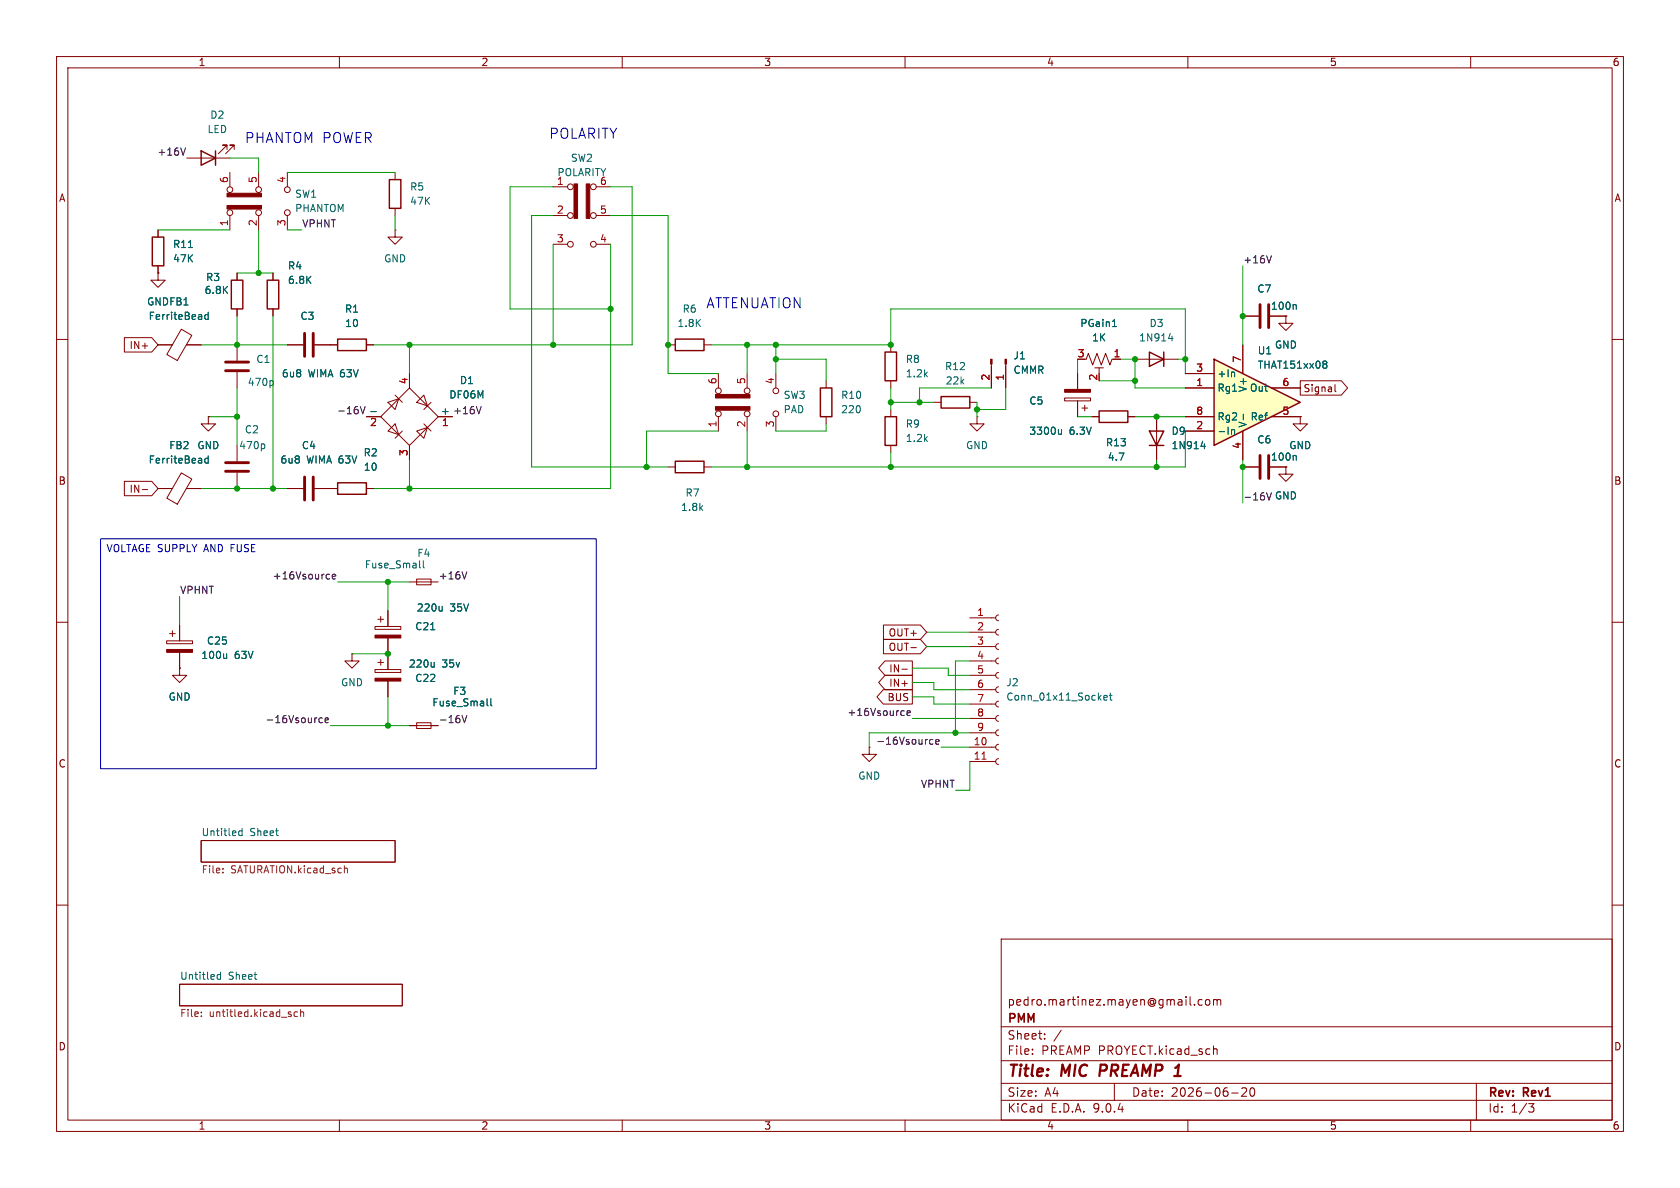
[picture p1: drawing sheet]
<svg xmlns="http://www.w3.org/2000/svg" width="297mm" height="210mm" viewBox="0 0 297 210" stroke-linecap="round" stroke-linejoin="round" font-family="sans-serif">
<g fill="none" stroke="#840000" stroke-width=".18">
<path d="M10 10h277v190h-277zM12 12h273v186h-273zM60 10v2M110 10v2M160 10v2M210 10v2M260 10v2M33 27.9h7.6M40.1 26.4v-.7h-.7h.7l-1.5 1.5M40.6 30.5v2.5M40.6 38.1v2.5M41.4 26.4v-.7h-.8h.8l-1.5 1.5"/>
<path d="M45.7 30.5v2.5M45.7 38.1v2.5M50.8 30.5v2.5M50.8 38.1v2.5M69.8 30.5v1.3M69.8 36.8v1.3M97.8 33h2.5M97.8 38.1h2.5M105.4 33h2.5M105.4 38.1h2.5M27.9 48.3v1.2h1.3l-1.3 1.3-1.2-1.3h1.2M27.9 48.3h.1"/>
<path d="M27.9 40.6v1.3M27.9 47v1.3M32.1 58.2l1.8 1.1-2.6 4.4-1.8-1zM41.9 48.3v1.2M41.9 54.6v1.3M48.3 48.3v1.2M48.3 54.6v1.3M69.8 40.6v1.3h1.3l-1.3 1.3-1.2-1.3h1.2M69.8 40.6h.1M97.8 43.2h2.5M105.4 43.2h2.5M10 60h2"/>
<path d="M27.9 61h2.6M33 61h2.6M36.8 73.7v1.2h1.3l-1.3 1.3-1.2-1.3h1.2M36.8 73.7h.1M41.9 61v2.8M41.9 65.8v2.8M41.9 78.7v2.8M50.8 61h2.8M55.6 61h4.1M64.8 61h1.2M64.8 73.7h2.5M68.6 71.1l1.9-.6-.7 1.9z"/>
<path d="M68.6 76.2l1.2-1.3 .7 1.9zM69.8 69.9l1.3 1.2M71.1 76.2l-1.3 1.3M72.4 68.6l5.1 5.1-5.1 5-5.1-5zM72.4 66v2.6M72.4 78.7v2.6M73.7 71.1l1.2-1.2 .7 1.9zM73.7 76.2l1.9-.6-.7 1.9zM74.9 74.9l1.3 1.3M76.2 71.1l-1.3 1.3M118.1 61h1.3M124.5 61h1.2"/>
<path d="M127 66v2.6M127 73.7v2.5M132.1 66v2.6M132.1 73.7v2.5M137.2 66v2.6M137.2 73.7v2.5M146 67.3v1.3M146 73.7v1.2M157.5 61v1.2M157.5 67.3v1.3M157.5 72.4v1.3M157.5 78.7v1.3"/>
<path d="M165.1 71.1h1.3M171.4 71.1h1.3M172.7 73.7v1.2h1.3l-1.3 1.3-1.3-1.3h1.3M172.7 73.7h.1M175.3 64.4v4.2M177.8 64.4v4.2M188.2 70.4h4.6v.5h-4.6zM190.5 66v2.8M190.5 70.9v2.8M191.3 72.1h1M191.8 63.5h.2l.4-1 .8 2 .7-2 .8 2 .8-2 .7 2 .4-1M191.8 71.6v1"/>
<path d="M193 73.7h1.3M193.5 65h1.6M194.3 65v1M196.8 63.5h1.3M199.4 73.7h1.3M285 60h2M27.9 86.4h2.6M32.1 83.6l1.8 1.1-2.6 4.4-1.8-1zM33 86.4h2.6M41.9 83.6v2.8M58.4 86.4h1.3M64.8 86.4h1.2"/>
<path d="M118.1 82.6h1.3M124.5 82.6h1.2M10 110h2M29.5 113.3h4.5v.5h-4.5zM30 112h1M30.5 111.5v1M31.7 118.1v1.3h1.3l-1.3 1.3-1.2-1.3h1.2M31.7 118.1h.1M31.7 110.5v2.8M31.7 115.3v2.8M62.2 115.6v1.2h1.3l-1.3 1.3-1.2-1.3h1.2M62.2 115.6h.1"/>
<path d="M66.3 118.4h4.6v.5h-4.6zM66.3 110.7h4.6v.6h-4.6zM66.8 117.1h1M66.8 109.5h1M67.3 109v1M67.3 116.6v1M68.6 108v2.7M68.6 112.8v5.6M72.4 102.9h5.1M73.7 102.4h2.5v1h-2.5zM171.4 109.2h4.6M171.4 111.8h4.6"/>
<path d="M171.4 114.3h4.6M171.4 116.8h4.6M171.4 119.4h4.6M176.5 108.7l-.3 .2-.2 .3 .2 .4 .3 .1M176.5 111.3l-.3 .1-.2 .4 .2 .3 .3 .2M176.5 113.8l-.3 .1-.2 .4 .2 .4 .3 .1M176.5 116.3l-.3 .2-.2 .3 .2 .4 .3 .1M176.5 118.9l-.3 .1-.2 .4 .2 .3 .3 .2M285 110h2M68.6 120.4v2.8M72.4 128.3h5.1M73.7 127.8h2.5v1h-2.5z"/>
<path d="M153.7 132.1v1.3h1.2l-1.2 1.2-1.3-1.2h1.3M153.7 132.1h.1M171.4 121.9h4.6M171.4 124.5h4.6M171.4 127h4.6M171.4 129.5h4.6M171.4 132.1h4.6M171.4 134.6h4.6M176.5 121.4l-.3 .2-.2 .3 .2 .4 .3 .1M176.5 124l-.3 .1-.2 .4 .2 .3 .3 .2M176.5 126.5l-.3 .1-.2 .4 .2 .4 .3 .1M176.5 129l-.3 .2-.2 .3 .2 .4 .3 .1"/>
<path d="M176.5 131.6l-.3 .1-.2 .4 .2 .3 .3 .2M176.5 134.1l-.3 .2-.2 .3 .2 .4 .3 .1M35.6 148.6h34.2v3.8h-34.2zM10 160h2M31.7 174h39.4v3.8h-39.4zM177 166h108v32h-108zM211.2 177.6v.1M212.5 176.8l-.4-.1-.3 .3v.4l.2 .2h.5M213.2 176.8l.2-.1 .4 .1 .1 .6-.2 .2-.3 .1-.2-.1zM214.5 176.8l.5-.1 .2 .2M214.5 176.7v1M215.2 176.9v.8"/>
<path d="M215.2 176.9l.2-.2 .3 .1 .1 .9M285 160h2M60 198v2M110 198v2M160 198v2M177 194.5h108M177 191.5h108M177 187.5h108M177 181.5h108M182.5 186.3v.1M182.5 185.5v.1M184.7 183.6v.1"/>
<path d="M184.7 182.8v.1M187.6 182.1l-1.3 2M197 191.5v3M210 198v2M214.7 185.4h.3l.2 .2v.8M217.7 193.2h1.2M219.5 192.4l.6-.1 .2 .1 .1 .3-.9 1.1h.9M221.1 192.4l.2-.1a.81 .81 0 0 1 .6 .6 .81 .81 0 0 1-.3 .8l-.1 .1a.81 .81 0 0 1-.4-1.4zM260 198v2M261 191.5v6.5M270.2 195.1h1l-.5 .6 .4 .1 .1 .5-.3 .3h-.4"/>
<circle cx="40.6" cy="37.6" r=".51"/>
<circle cx="40.6" cy="33.5" r=".51"/>
<circle cx="45.7" cy="37.6" r=".51"/>
<circle cx="45.7" cy="33.5" r=".51"/>
<circle cx="50.8" cy="37.6" r=".51"/>
<circle cx="50.8" cy="33.5" r=".51"/>
<circle cx="100.8" cy="38.1" r=".51"/>
<circle cx="100.8" cy="33" r=".51"/>
<circle cx="104.9" cy="38.1" r=".51"/>
<circle cx="104.9" cy="33" r=".51"/>
<circle cx="100.8" cy="43.2" r=".51"/>
<circle cx="104.9" cy="43.2" r=".51"/>
<circle cx="127" cy="73.2" r=".51"/>
<circle cx="127" cy="69.1" r=".51"/>
<circle cx="132.1" cy="73.2" r=".51"/>
<circle cx="132.1" cy="69.1" r=".51"/>
<circle cx="137.2" cy="69.1" r=".51"/>
<circle cx="137.2" cy="73.2" r=".51"/>
</g>
<path d="M194.6 188.2l-.3 2M207.6 190.2h1.1M208.2 188.5l.2-.3-.2 2" fill="none" stroke="#840000" stroke-width=".4"/>
<g fill="none" stroke="#006464" stroke-width=".18">
<path d="M33.3 43.8h.7M36.8 55.2v1.3M36.8 55.7l-.4-.1-.2 .3 .1 .5h.5M196.7 57.7h.7M46.6 78.5l.2 .2v.4l-.2 .2M48.1 67.3l.2 .2v.4l-.2 .2M65.6 72.8h.9M187.7 75.9v.9M187.7 76.7l-.2 .1-.3-.1M36.8 80.6v1.3M36.8 81.1l-.4-.1-.2 .3 .1 .5h.5M74.8 99.1v1.1l.2 .2"/>
<path d="M40.1 115.6v.8M40.1 116.3l-.2 .1M74.2 100.2l.2 .2M76.1 111.3h.8M76.8 117.1v.8M76.8 117.8l-.2 .1M78.2 107.2v.8M78.2 107.9l-.2 .1M86.1 124.6l.2 .2M86.8 123.5v1.1l.2 .2M195.1 123.3l.7-.1-.1-.2-.4-.1-.2 .2 .1 .6h.5M196.1 122.9h.5"/>
<path d="M196.3 122.5v1.1l.3 .2M42.8 146.4v1.3M42.8 146.9h-.4l-.2 .2 .1 .6h.5M39 171.8v1.3M39 172.3h-.4l-.2 .2 .1 .6h.5"/>
</g>
<path d="M39.4 154.2v.1M39.4 153.5v.1M60.9 153.5h.5v.8M35.6 179.6v.1M35.6 178.9v.1M52.6 178.9h-.4l-.2 .2 .1 .5h.5M53.1 179l.2-.1h.3l.1 .8M53.1 178.4v1.3" fill="none" stroke="#725600" stroke-width=".18"/>
<g fill="none" stroke="#840000" stroke-width=".25">
<path d="M35.6 26.7l2.5 1.2-2.5 1.3zM38.1 26.7v2.5M68.8 31.8h2.1v5h-2.1zM26.9 41.9h2.1v5.1h-2.1zM40.9 49.5h2v5.1h-2zM47.2 49.5h2.1v5.1h-2.1zM59.7 59.9h5.1v2.1h-5.1zM119.4 59.9h5.1v2.1h-5.1zM145 68.6h2.1v5.1h-2.1zM156.5 73.7h2v5h-2zM156.5 62.2h2v5.1h-2zM166.4 70.1h5v2h-5z"/>
<path d="M194.3 72.6h5.1v2.1h-5.1zM59.7 85.3h5.1v2.1h-5.1zM119.4 81.5h5.1v2.1h-5.1z"/>
</g>
<path d="M53.8 58.9v4.1M55.4 58.9v4.1M39.9 64h4M39.9 65.5h4M39.9 81.8h4M39.9 83.3h4" fill="none" stroke="#840000" stroke-width=".51"/>
<g fill="#840000" stroke="#840000" stroke-width=".18">
<path d="M66.3 119.9h4.6v.5h-4.6z"/>
<path d="M126.5 71.9h6.1v.6h-6.1z"/>
<path d="M126.5 69.7h6.1v.7h-6.1z"/>
<path d="M188.2 68.8h4.6v.5h-4.6z"/>
<path d="M29.5 114.8h4.5v.5h-4.5z"/>
<path d="M101.5 32.5h.6v6.1h-.6z"/>
<path d="M103.6 32.5h.7v6.1h-.7z"/>
<path d="M177.7 63.5h.2v.9h-.2z"/>
<path d="M175.1 63.5h.3v.9h-.3z"/>
<path d="M66.3 112.3h4.6v.5h-4.6z"/>
<path d="M40.1 36.3h6.1v.7h-6.1z"/>
<path d="M40.1 34.2h6.1v.6h-6.1z"/>
</g>
<path d="M173.6 134.2h.7" fill="none" stroke="#a90000" stroke-width=".18"/>
<path d="M214.6 63.5l15.3 7.6-15.3 7.6z" fill="#ffffc2"/>
<path d="M203.2 62.2l2.5 1.3-2.5 1.3zM203.2 76.2h2.5l-1.2 2.5zM203.2 78.7h2.5M205.7 62.2v2.6M214.6 63.5l15.3 7.6-15.3 7.6z" fill="none" stroke="#840000" stroke-width=".25"/>
<g fill="none" stroke="#840000" stroke-width=".18">
<path d="M22 59.7h4.8l1.1 1.3-1.1 1.2h-4.8zM27.9 48.3h.1M27.9 40.6v1.3M27.9 47v1.3M41.9 48.3v1.2M41.9 54.6v1.3M48.3 48.3v1.2M48.3 54.6v1.3M219.7 55.9h2.8M224.5 55.9h2.8M227.3 55.9v1.3h1.3l-1.3 1.2-1.2-1.2h1.2M227.3 55.9h.1"/>
<path d="M27.9 61h2.6M33 61h2.6M36.8 73.7h.1M50.8 61h2.8M55.6 61h4.1M64.8 73.7h2.5M64.8 61h1.2M72.4 66v2.6M72.4 78.7v2.6M175.3 64.8v3.8M177.8 64.8v3.8M190.5 66v2.8"/>
<path d="M190.5 70.9v2.8M193 73.7h1.3M196.8 63.5h1.3M199.4 73.7h1.3M200.7 63.5h7.6M204.5 73.7v7.6M209.5 66h5.1M209.5 68.6h5.1M209.5 73.7h5.1M209.5 76.2h5.1M219.7 61v5M219.7 76.2v5.1"/>
<path d="M224.8 68.6h5.1M224.8 73.7h5.1M229.9 73.7v1.2h1.2l-1.2 1.3-1.3-1.3h1.3M229.9 73.7h.1M229.9 67.3h7.2l1.1 1.3-1.1 1.3h-7.2zM236 68v1.1l.2 .2M22 85.1h4.8l1.1 1.3-1.1 1.2h-4.8zM25.1 86.5h1M27.9 86.4h2.6M33 86.4h2.6M50.8 86.4h2.8M55.6 86.4h4.1"/>
<path d="M64.8 86.4h1.2M219.7 82.6h2.8M224.5 82.6h2.8M227.3 82.6v1.2h1.3l-1.3 1.3-1.2-1.3h1.2M227.3 82.6h.1M31.7 118.1h.1M31.7 110.5v2.8M31.7 115.3v2.8M68.6 108v2.7M68.6 112.8v5.6M156.2 113h6.5l1.1 1.3-1.1 1.3h-6.5zM156.2 110.5h6.5l1.1 1.3-1.1 1.2h-6.5z"/>
<path d="M156.4 119.4h4.9v2.5h-4.9l-1.1-1.2zM156.4 116.8h4.9v2.6h-4.9l-1.1-1.3zM159.4 118.3h1M161 114.5h1M68.6 120.4v2.8M72.4 128.3h1.3M76.2 128.3h1.3M156.1 121.9h5.2v2.6h-5.2l-1.1-1.3z"/>
</g>
<g fill="none" stroke="#006464" stroke-width=".18">
<path d="M33.3 43.8h.7M36.8 55.2v1.3M36.8 55.7l-.4-.1-.2 .3 .1 .5h.5M196.7 57.7h.7M206.6 59.8h.8M207.2 59.4v.9M229 53.8l.2 .2v.7M65.6 72.8h.9M187.7 75.9v.9M187.7 76.7l-.2 .1-.3-.1M212.3 78.9h.8M212.9 78.5v.8"/>
<path d="M217.7 76.1l.2-.2 .3 .1 .1 .8M217.7 75.9v.9M218.1 65.8l.2 .2v.6M219.8 73.2v1M234.1 63.8h.2l.3 .3-.3 .3M234.1 64.4h.2M234.3 64.4l.3 .2v.3l-.1 .1-.4 .1M36.8 80.6v1.3M36.8 81.1l-.4-.1-.2 .3 .1 .5h.5M229 80.5l.2 .2v.7M40.1 115.6v.8M40.1 116.3l-.2 .1"/>
<path d="M76.1 111.3h.8M76.8 117.1v.8M76.8 117.8l-.2 .1M78.2 107.2v.8M78.2 107.9l-.2 .1M86.1 124.6l.2 .2M86.8 123.5v1.1l.2 .2"/>
</g>
<path d="M222.8 53.8v4.1M224.3 53.8v4.1M53.8 84.3v4.1M55.4 84.3v4.1M222.8 80.5v4.1M224.3 80.5v4.1" fill="none" stroke="#840000" stroke-width=".51"/>
<g fill="none" stroke="#0f0f0f" stroke-width=".18">
<path d="M32.8 26.2l-.4 1.2M224.8 45.2l-.5 1.3M63.7 71.9l.4 1.2 .4-1.2M85.1 71.9l-.5 1.2M223.9 87.1l.4 1.3 .5-1.3M58.1 101.5l.2 .1M58.3 102.3l-.2 .1M58.7 101.9l.6-.1v-.2l-.4-.1-.2 .2 .1 .6h.5M82.5 101.1l-.4 1.3M56.4 127.5l.2 .3 .4-.1M57 127l-.4-.1-.2 .3M57.5 127.3l.6-.1-.1-.2-.3-.1-.2 .2v.6h.5"/>
<path d="M81.7 126.5l.4 1.3 .4-1.3M159.7 125.6l.2 .1M159.9 126.4l-.2 .1M160.3 126.1l.6-.2v-.2l-.4-.1-.2 .2 .1 .6h.5M164.3 131.3l.3 .3 .3-.1M164.9 130.8l-.3-.1-.3 .3M165.4 131.1l.6-.1v-.2l-.4-.1-.2 .2 .1 .6h.5"/>
</g>
<g fill="none" stroke="#009600" stroke-width=".18">
<path d="M40.6 27.9h5.1v2.6M50.8 30.5h19M69.8 38.1v2.5M97.8 33h-7.6v21.6h17.7M97.8 38.1h-3.8v44.5h24.1M107.9 33h3.9v28h-45.8M107.9 38.1h10.2v27.9h8.9M27.9 40.6h12.7M41.9 48.3h6.4M41.9 55.9v5.1M45.7 40.6v7.7M48.3 55.9v30.5"/>
<path d="M50.8 40.6h2.5M97.8 43.2v17.8M107.9 43.2v43.2h-41.9M219.7 47v14M35.6 61h15.2M36.8 73.7h5.1M41.9 68.6v10.1M72.4 61v5M125.7 61h31.8v-6.4h52v11.4M127 76.2h-12.7v6.4M132.1 61v5M132.1 76.2v6.4"/>
<path d="M137.2 63.5h8.8v3.8M137.2 61v5M146 74.9v1.3h-8.8M157.5 68.6v3.8M157.5 71.1h7.6M172.7 71.1v2.6M175.3 68.6h-12.7v2.5M177.8 68.6v3.8h-5.1M190.5 73.7h2.5M190.5 63.5v2.5M194.3 67.3h6.4M198.1 63.5h2.6v5.1h8.8"/>
<path d="M200.7 73.7h8.8M208.3 63.5h1.2M209.5 76.2v6.4h-83.8M35.6 86.4h15.2M72.4 81.3v5.1M157.5 80v2.6M204.5 81.3v1.3M219.7 81.3v7.6M31.7 105.4v5.1M59.7 102.9h12.7M62.2 115.6h6.4M68.6 102.9v5.1"/>
<path d="M161.3 118.1h6.3v1.3h3.8M163.8 114.3h7.6M163.8 111.8h7.6M171.4 116.8h-2.5v12.7M58.4 128.3h14M68.6 123.2v5.1M161.3 120.7h3.8v1.2h6.3M161.3 123.2h3.8v1.3h6.3M161.3 127h10.1M166.4 132.1h5M171.4 129.5h-17.7v2.6M171.4 134.6v5.1h-2.5"/>
</g>
<path d="M17.8 95.3h87.6v40.6h-87.6z" fill="none" stroke="#0000c2" stroke-width=".18"/>
<g fill="#009600" stroke="#009600" stroke-width=".18">
<circle cx="137.2" cy="61" r=".46"/>
<circle cx="157.5" cy="61" r=".46"/>
<circle cx="200.7" cy="67.3" r=".46"/>
<circle cx="172.7" cy="72.4" r=".46"/>
<circle cx="72.4" cy="86.4" r=".46"/>
<circle cx="68.6" cy="102.9" r=".46"/>
<circle cx="68.6" cy="128.3" r=".46"/>
<circle cx="68.6" cy="115.6" r=".46"/>
<circle cx="157.5" cy="71.1" r=".46"/>
<circle cx="162.6" cy="71.1" r=".46"/>
<circle cx="157.5" cy="82.6" r=".46"/>
<circle cx="168.9" cy="129.5" r=".46"/>
<circle cx="107.9" cy="54.6" r=".46"/>
<circle cx="132.1" cy="61" r=".46"/>
<circle cx="137.2" cy="63.5" r=".46"/>
<circle cx="114.3" cy="82.6" r=".46"/>
<circle cx="97.8" cy="61" r=".46"/>
<circle cx="118.1" cy="61" r=".46"/>
<circle cx="132.1" cy="82.6" r=".46"/>
<circle cx="45.7" cy="48.3" r=".46"/>
<circle cx="200.7" cy="63.5" r=".46"/>
<circle cx="209.5" cy="63.5" r=".46"/>
<circle cx="204.5" cy="73.7" r=".46"/>
<circle cx="204.5" cy="82.6" r=".46"/>
<circle cx="219.7" cy="55.9" r=".46"/>
<circle cx="219.7" cy="82.6" r=".46"/>
<circle cx="41.9" cy="73.7" r=".46"/>
<circle cx="48.3" cy="86.4" r=".46"/>
<circle cx="41.9" cy="86.4" r=".46"/>
<circle cx="72.4" cy="61" r=".46"/>
<circle cx="41.9" cy="61" r=".46"/>
</g>
<g font-size="2.8" fill="#840000">
<text x="178" y="190.9">Title:</text>
<text x="187.7" y="190.9">MIC</text>
<text x="195.2" y="190.9">PREAMP</text>
</g>
<g font-size="2.5" fill="#0000c2">
<text x="43.2" y="25.5">PHANTOM POWER</text>
<text x="97" y="24.7">POLARITY</text>
<text x="124.8" y="54.7">ATTENUATION</text>
</g>
<g font-size="2.1" fill="#840000">
<text x="178" y="178">pedro.martinez.mayen@gmail.com</text>
<text x="178" y="184">Sheet:</text>
<text x="178" y="181.2">PMM</text>
<text x="178" y="186.7">File:</text>
<text x="184.1" y="186.7">PREAMP PROYECT.kicad_sch</text>
<text x="178" y="196.9">KiCad</text>
<text x="178" y="194.1">Size:</text>
<text x="184.7" y="194.1">A4</text>
<text x="185.7" y="196.9">E.D.A.</text>
<text x="193.3" y="196.9">9.0.4</text>
<text x="200" y="194.1">Date:</text>
<text x="207" y="194.1">2026-06-20</text>
<text x="263" y="194.3">Rev:</text>
<text x="263" y="196.9">Id:</text>
<text x="267.1" y="196.9">1/3</text>
<text x="269.4" y="194.3">Rev1</text>
</g>
<g font-size="1.8" fill="#840000">
<text x="35" y="11.9">1</text>
<text x="85" y="11.9">2</text>
<text x="135" y="11.9">3</text>
<text x="185" y="11.9">4</text>
<text x="235" y="11.9">5</text>
<text x="285" y="11.9">6</text>
<text x="10.3" y="35.9">A</text>
<text x="285.3" y="35.9">A</text>
<text x="22.8" y="61.9">IN+</text>
<text x="230.3" y="69.5">Signal</text>
<text x="77.9" y="73.4">+ +16V</text>
<text x="10.3" y="85.9">B</text>
<text x="22.8" y="87.3">IN-</text>
<text x="285.3" y="85.9">B</text>
<text x="157" y="112.7">OUT+</text>
<text x="157" y="115.3">OUT-</text>
<text x="157.1" y="119.1">IN-</text>
<text x="156.8" y="124.1">BUS</text>
<text x="157.1" y="121.6">IN+</text>
<text x="10.3" y="135.9">C</text>
<text x="285.3" y="135.9">C</text>
<text x="10.3" y="185.9">D</text>
<text x="285.3" y="185.9">D</text>
<text x="35" y="199.9">1</text>
<text x="85" y="199.9">2</text>
<text x="135" y="199.9">3</text>
<text x="185" y="199.9">4</text>
<text x="235" y="199.9">5</text>
<text x="285" y="199.9">6</text>
</g>
<g font-size="1.8" fill="#006464">
<text x="36.6" y="23.7">LED</text>
<text x="37.1" y="21.2">D2</text>
<text x="100.8" y="28.8">SW2</text>
<text x="52.1" y="35.2">SW1</text>
<text x="72.4" y="33.9">R5</text>
<text x="98.4" y="31.3">POLARITY</text>
<text x="52.1" y="37.7">PHANTOM</text>
<text x="72.4" y="36.4">47K</text>
<text x="30.5" y="44">R11</text>
<text x="30.5" y="46.6">47K</text>
<text x="50.8" y="47.9">R4</text>
<text x="67.8" y="46.6">GND</text>
<text x="36.1" y="52.2">6.8K</text>
<text x="36.3" y="49.9">R3</text>
<text x="50.8" y="50.4">6.8K</text>
<text x="222.2" y="51.9">C7</text>
<text x="25.9" y="54.2">GNDFB1</text>
<text x="26.2" y="56.7">FerriteBead</text>
<text x="53" y="56.7">C3</text>
<text x="60.9" y="55.5">R1</text>
<text x="60.9" y="58">10</text>
<text x="119.7" y="58">1.8K</text>
<text x="120.6" y="55.5">R6</text>
<text x="190.9" y="58">PGain1</text>
<text x="203.1" y="58">D3</text>
<text x="224.6" y="55">100n</text>
<text x="45.2" y="64.4">C1</text>
<text x="160" y="64.4">R8</text>
<text x="167" y="65.6">R12</text>
<text x="179.1" y="63.7">J1</text>
<text x="193" y="60.6">1K</text>
<text x="201.3" y="60.6">1N914</text>
<text x="222.3" y="62.8">U1</text>
<text x="222.3" y="65.4">THAT151xx08</text>
<text x="225.3" y="61.8">GND</text>
<text x="43.7" y="68.4">470p</text>
<text x="49.7" y="66.9">6u8</text>
<text x="54.5" y="66.9">WIMA 63V</text>
<text x="79.3" y="70.6">DF06M</text>
<text x="81.2" y="68.1">D1</text>
<text x="138.4" y="70.7">SW3</text>
<text x="148.6" y="70.7">R10</text>
<text x="160" y="66.9">1.2k</text>
<text x="167.1" y="68.2">22k</text>
<text x="179.1" y="66.3">CMMR</text>
<text x="181.9" y="71.7">C5</text>
<text x="215.1" y="66.9">+In</text>
<text x="215.1" y="69.4">Rg1</text>
<text x="220.6" y="69.4" transform="rotate(-90 220.6 69.4)">V+</text>
<text x="220.9" y="69.4">Out</text>
<text x="43.2" y="76.8">C2</text>
<text x="77.9" y="73.4">+</text>
<text x="138.4" y="73.3">PAD</text>
<text x="148.6" y="73.3">220</text>
<text x="160" y="75.8">R9</text>
<text x="181.9" y="77.1">3300u</text>
<text x="189" y="77.1">6.3V</text>
<text x="207" y="77.1">D9</text>
<text x="215.1" y="74.5">Rg2</text>
<text x="215.1" y="77.1">-In</text>
<text x="220.6" y="75.7" transform="rotate(-90 220.6 75.7)">V-</text>
<text x="221" y="74.5">Ref</text>
<text x="26.2" y="82.1">FerriteBead</text>
<text x="29.8" y="79.6">FB2</text>
<text x="34.8" y="79.6">GND</text>
<text x="42.2" y="79.6">470p</text>
<text x="49.5" y="82.1">6u8</text>
<text x="53.3" y="79.6">C4</text>
<text x="54.2" y="82.1">WIMA 63V</text>
<text x="64.2" y="80.9">R2</text>
<text x="64.2" y="83.4">10</text>
<text x="160" y="78.3">1.2k</text>
<text x="170.7" y="79.6">GND</text>
<text x="195.4" y="79.1">R13</text>
<text x="195.7" y="81.6">4.7</text>
<text x="207" y="79.6">1N914</text>
<text x="222.2" y="78.6">C6</text>
<text x="224.6" y="81.6">100n</text>
<text x="227.8" y="79.6">GND</text>
<text x="121.1" y="88">R7</text>
<text x="225.3" y="88.5">GND</text>
<text x="120.3" y="90.5">1.8k</text>
<text x="64.4" y="100.7">Fuse_Small</text>
<text x="73.7" y="98.7">F4</text>
<text x="73.3" y="111.6">C21</text>
<text x="73.6" y="108.3">220u</text>
<text x="79.5" y="108.3">35V</text>
<text x="35.5" y="116.7">100u</text>
<text x="36.5" y="114.1">C25</text>
<text x="41.4" y="116.7">63V</text>
<text x="72.2" y="118.2">220u</text>
<text x="78.1" y="118.2">35v</text>
<text x="29.7" y="124.1">GND</text>
<text x="60.2" y="121.5">GND</text>
<text x="73.3" y="120.8">C22</text>
<text x="76.3" y="125.1">Fuse_Small</text>
<text x="80" y="123">F3</text>
<text x="177.8" y="121.5">J2</text>
<text x="177.8" y="124.1">Conn_01x11_Socket</text>
<text x="151.6" y="138">GND</text>
<text x="35.6" y="147.9">Untitled</text>
<text x="44.2" y="147.9">Sheet</text>
<text x="31.7" y="173.3">Untitled</text>
<text x="40.4" y="173.3">Sheet</text>
</g>
<g font-size="1.8" fill="#0f0f0f">
<text x="27.7" y="27.6">+16V</text>
<text x="53.3" y="40.3">VPHNT</text>
<text x="219.7" y="46.6">+16V</text>
<text x="59.5" y="73.3">-16V</text>
<text x="219.7" y="88.6">-16V</text>
<text x="31.7" y="105.1">VPHNT</text>
<text x="48.1" y="102.5">+16Vsource</text>
<text x="77.5" y="102.5">+16V</text>
<text x="46.8" y="127.9">-16Vsource</text>
<text x="77.5" y="127.9">-16V</text>
<text x="149.7" y="126.7">+16Vsource</text>
<text x="154.8" y="131.7">-16Vsource</text>
<text x="162.7" y="139.4">VPHNT</text>
</g>
<g font-size="1.8" fill="#a90000">
<text x="40.4" y="32.5" transform="rotate(-90 40.4 32.5)">6</text>
<text x="45.5" y="32.5" transform="rotate(-90 45.5 32.5)">5</text>
<text x="50.5" y="32.5" transform="rotate(-90 50.5 32.5)">4</text>
<text x="98.4" y="32.8">1</text>
<text x="106" y="32.8">6</text>
<text x="40.4" y="40.1" transform="rotate(-90 40.4 40.1)">1</text>
<text x="45.5" y="40.1" transform="rotate(-90 45.5 40.1)">2</text>
<text x="50.5" y="40.1" transform="rotate(-90 50.5 40.1)">3</text>
<text x="98.4" y="37.8">2</text>
<text x="106" y="37.8">5</text>
<text x="98.4" y="42.9">3</text>
<text x="106" y="42.9">4</text>
<text x="190.4" y="63.2">3</text>
<text x="196.8" y="63.2">1</text>
<text x="211.4" y="65.8">3</text>
<text x="219.5" y="64.2" transform="rotate(-90 219.5 64.2)">7</text>
<text x="72.1" y="68" transform="rotate(-90 72.1 68)">4</text>
<text x="126.7" y="68" transform="rotate(-90 126.7 68)">6</text>
<text x="131.8" y="68" transform="rotate(-90 131.8 68)">5</text>
<text x="136.9" y="68" transform="rotate(-90 136.9 68)">4</text>
<text x="175" y="67.4" transform="rotate(-90 175 67.4)">2</text>
<text x="177.5" y="67.4" transform="rotate(-90 177.5 67.4)">1</text>
<text x="194.1" y="67.4" transform="rotate(-90 194.1 67.4)">2</text>
<text x="211.4" y="68.3">1</text>
<text x="226.6" y="68.3">6</text>
<text x="65.3" y="75.6">2</text>
<text x="78" y="75.6">1</text>
<text x="126.7" y="75.6" transform="rotate(-90 126.7 75.6)">1</text>
<text x="131.8" y="75.6" transform="rotate(-90 131.8 75.6)">2</text>
<text x="136.9" y="75.6" transform="rotate(-90 136.9 75.6)">3</text>
<text x="211.4" y="73.4">8</text>
<text x="211.4" y="75.9">2</text>
<text x="226.6" y="73.4">5</text>
<text x="72.1" y="80.7" transform="rotate(-90 72.1 80.7)">3</text>
<text x="219.5" y="79.4" transform="rotate(-90 219.5 79.4)">4</text>
<text x="172.6" y="109">1</text>
<text x="172.6" y="111.5">2</text>
<text x="172.6" y="114">3</text>
<text x="172.6" y="116.6">4</text>
<text x="172.6" y="119.1">5</text>
<text x="172.6" y="121.7">6</text>
<text x="172.6" y="124.2">7</text>
<text x="172" y="131.8">10</text>
<text x="172.6" y="126.7">8</text>
<text x="172.6" y="129.3">9</text>
<text x="172" y="134.4">11</text>
</g>
<g font-size="1.8" fill="#0000c2">
<text x="18.7" y="97.9">VOLTAGE SUPPLY</text>
<text x="36.2" y="97.9">AND FUSE</text>
</g>
<g font-size="1.8" fill="#725600">
<text x="35.6" y="154.7">File:</text>
<text x="40.8" y="154.7">SATURATION.kicad_sch</text>
<text x="31.7" y="180.1">File:</text>
<text x="37" y="180.1">untitled.kicad_sch</text>
</g>
</svg>
